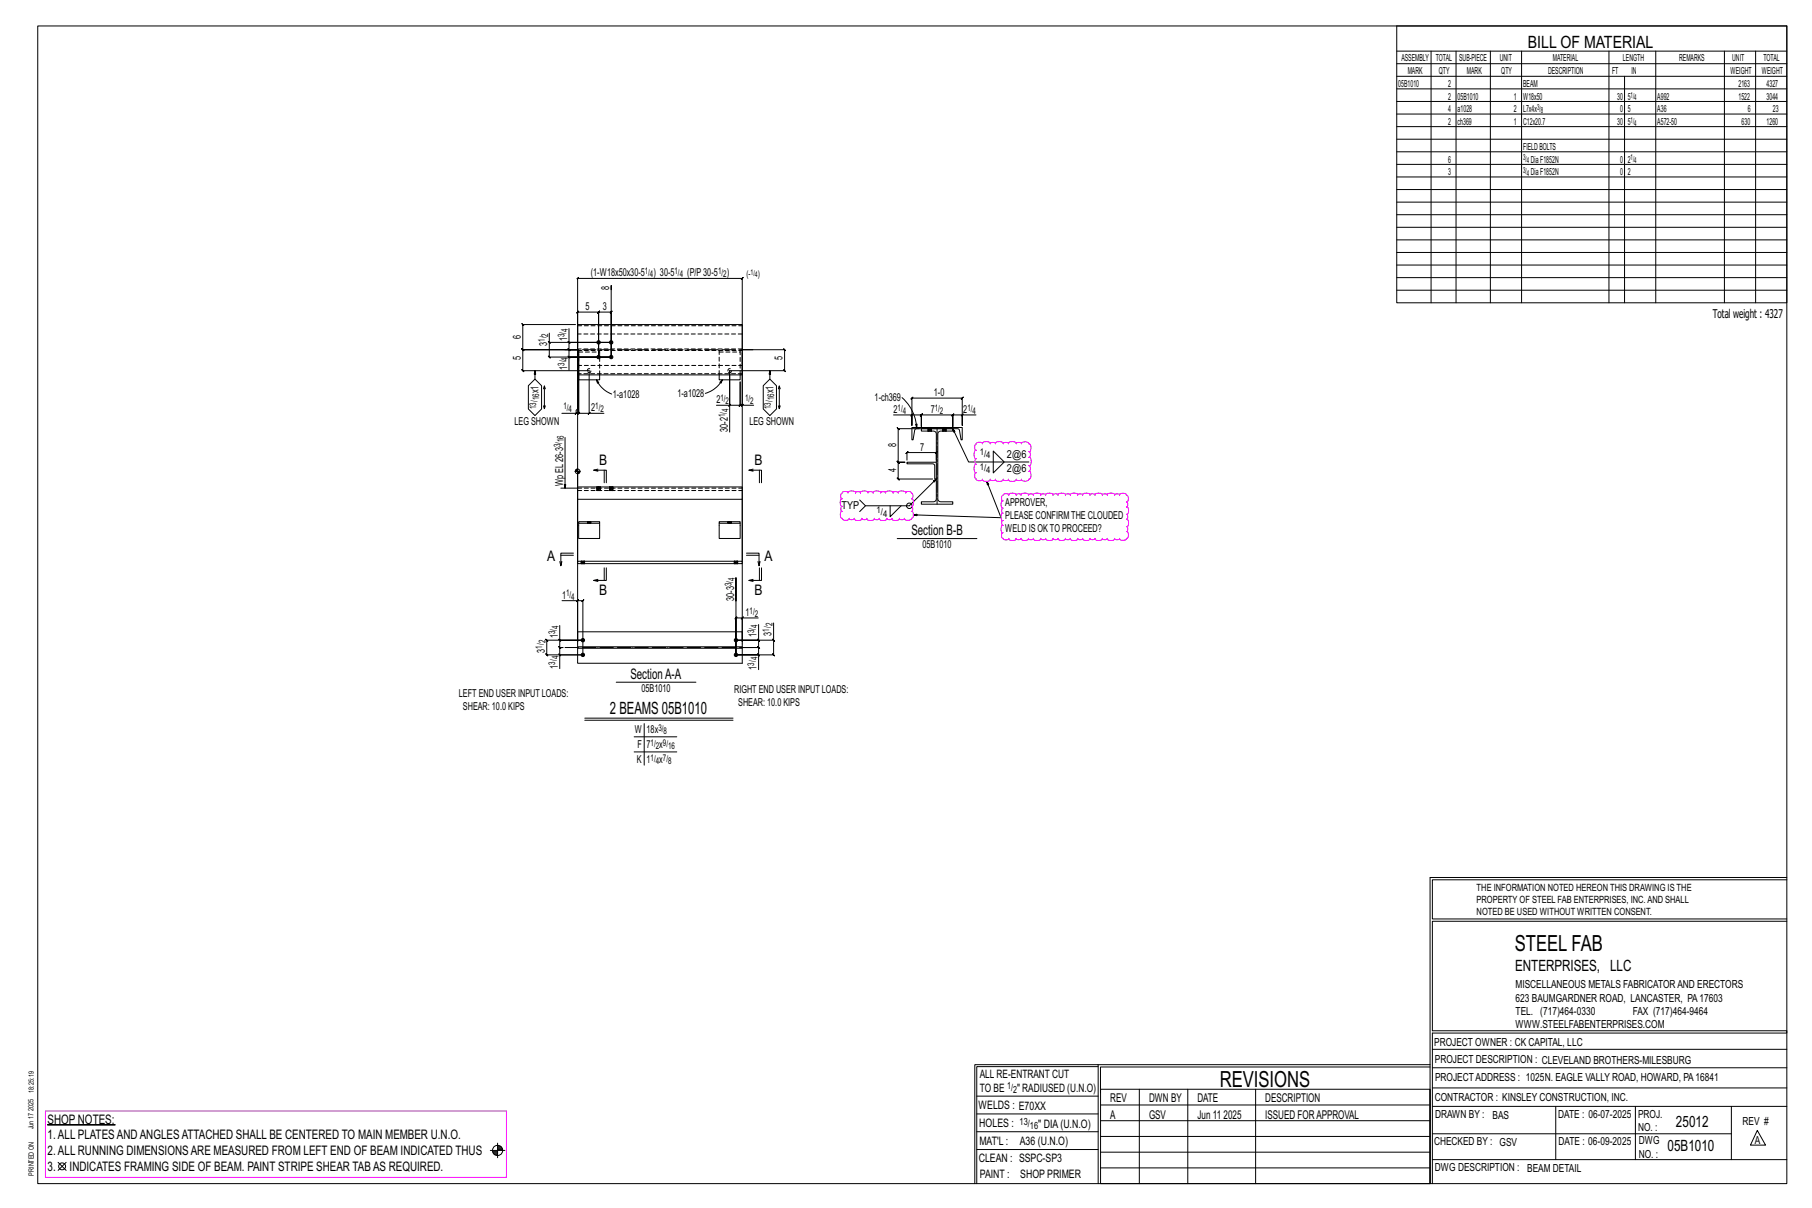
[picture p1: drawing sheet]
<svg xmlns="http://www.w3.org/2000/svg" width="914mm" height="610mm" viewBox="0 0 914 610" stroke-linecap="round" stroke-linejoin="round" font-family="sans-serif">
<g fill="#000" stroke="#000" stroke-width=".5">
<path d="M24 568h34z"/>
<circle cx="302" cy="173" r=".9"/>
<circle cx="308" cy="173" r=".9"/>
<circle cx="302" cy="180" r=".9"/>
<circle cx="308" cy="180" r=".9"/>
<circle cx="294" cy="323" r=".9"/>
<circle cx="294" cy="330" r=".9"/>
<circle cx="371" cy="330" r=".9"/>
<circle cx="371" cy="323" r=".9"/>
</g>
<g fill="none" stroke="#000" stroke-width=".5">
<path d="M19 13h883v584h-883zM705 13h197v140h-197zM705 26h197M705 32h197M705 39h197M722 26v127M735 26v127M752 26v127M768 26v127M812 26v127M820 39v114M836 26v127"/>
<path d="M870 26v127M886 26v127M705 45h197M705 51h197M705 58h197M705 64h197M705 70h197M705 77h197M705 83h197M705 89h197M705 96h197M705 102h197"/>
<path d="M705 108h197M705 115h197M705 121h197M705 127h197M705 134h197M308 146v-2v36v-23h1l-1 1v-1h-6h1l-1 1v-1v23v-23h1l-1 1v-1h-11h1l-1 1v-1v18M705 140h197M705 146h197M277 172l1 1zM277 173v7l1 1-1-1h31h-21v7M287 180l1 1zM287 172l1 1z"/>
<path d="M287 166v7h21h-31v-5M287 173v3l1 1-1-1h4h-4l1 1-1-1v4M290 164h-26l-1-1 1 1v12h-1l1 1v-1h27h-27h-1l1 1v-1v11h-1l1 1v-1h33v22h8M291 164h84v25h-84zM291 178v28v1v2h-7M292 176v33l1-1-1 1h-1M292 179v30l1-1-1 1h5M375 176h21h-1l1 1v-1v11h-1l1 1v-1h-28M375 178v27h5M267 195l3-4 3 4v11l-3 4-3-4zM270 187v4M274 196l1-1v1"/>
<path d="M275 195v11v-1M292 189v3h11v-3M301 192l1 1zM301 192a14 14 0 0 0 8 7M363 189v3h11v-3M365 192l-1 1h-1zM365 192a14 14 0 0 1-9 7M368 187v18h-6M368 187v31M385 195l3-4 4 4v11l-4 4-3-4zM388 187v4M393 196v-1l1 1"/>
<path d="M393 195v11l1-1M274 205l1 1M290 209l1-1zM297 209l1-1-1 1zM368 205h6h-1l1-1v1v-12v12h-1l1-1v1h1M369 204l-1 1zM375 205v-1l-1 1zM393 205v1M451 209h9v6v-14l1-1-1 1h26h-1l1-1v1v14v-6h7M455 201a22 22 0 0 1 8 15M460 216h26v6h-1l-1-5-1-1h-21v1l-1 5h-1zM460 209h5l-1 1 1-1v6v-6l-1 1 1-1h16l-1 1 1-1v6v-6l-1 1 1-1h5"/>
<path d="M461 209l-1 1zM462 214h1v2zM464 216h-11l1 1-1-1v17l1 1-1-1h4h-4l1 1-1-1v9v-1l1 1h-1h18M465 216h16v2h-6h-1l-1 1v33l2 1h6v1h-16v-1h6h1l1-1-1-34h-1h-6zM468 216h.1M468 218h.1M470 216h.1M470 218h.1M476 216h.1M476 218h.1M477 216h.1M477 218h.1"/>
<path d="M481 216l8 17h30M486 209l-1 1zM285 221v25M290 238h3M290 237v1M291 237v1M291 236v9M292 238v1M293 238h.1M302 238l-2-1h6v7M302 237h-2M305 237v7"/>
<path d="M380 238l-2-1h6v7M380 237h-2M383 237v7M458 232v-4l-1 1 1-1h15l-1 1 1-1v4M473 233h-15v1h13l1 1v7h1l-14 13h-22l-3-3M501 228l6 5-6 6zM283 246h8M291 246h84v6h-84zM291 252v31M301 246h.1M301 248h.1M303 246h.1"/>
<path d="M303 248h.1M308 246h.1M308 248h.1M309 246h.1M309 248h.1M375 252v31M437 255l-3 3M449 255v6l6-6M498 243l7 18-44-1M289 279h-6v6l1-2M292 263h11v1h-11zM292 264v8h11v-8"/>
<path d="M363 263h11v1h-11zM363 264v8h11v-8M377 279h6v6l1-2M453 272h40M282 283l1 2M283 280h6M291 283h84v1h-84zM293 283h.1M293 284h.1M295 283h.1M295 284h.1M302 292l-2 1"/>
<path d="M305 287v6M306 287v6h-6h2M371 283h.1M371 284h.1M372 283h.1M372 284h.1M377 280h6M380 292l-2 1M383 283v2M383 287v6M384 287v6h-6h2M282 316v7h12h-18v7h-1l1 1v-1h18"/>
<path d="M284 303h7v21v-183l1-1-1 1h84h-1l1-1v1v183v-12h8M291 304l1-1zM291 303h3v1l1-1h-1v27M371 303v-11v38v-18l1-1-1 1h4M374 312l1-1zM390 314v9h-19h12v-8M275 323l1 1zM282 330l1 1zM282 323l1 1zM282 323v4v-1l1 1h-1h2l-2-1 1 1h-1v3M291 326h84v1h-84zM291 327v8h84v-8"/>
<path d="M291 326v-7h84v7M294 330h-12v7M382 323l1 1zM382 330l1 1zM383 323v4l-1-1 1 1h-8h8l-1-1 1 1v3M390 323l1 1zM390 323v7l1 1-1-1h-19h12v8M311 344h40M295 362h75M295 363h75M320 372h22M320 379h22"/>
<path d="M325 365v21M722 443v154M722 443h180M902 444h-179v20h179M902 465h-179v55h179v1h-179v76M554 538h-61v59M554 537h168M722 538h-167v13M723 539h179M723 530h179M493 553h61M555 550h167v47h-167z"/>
<path d="M555 558h167M575 550v47M599 550v47M634 550v47M723 549h179M723 558h179M785 558v27M825 558v27M874 558v27M251 577v7M251 579h2M251 580h3"/>
<path d="M251 578h2M493 571h61M493 562h61M555 573h167M555 566h167M723 572h151M887 570l4 8h-8zM29 587l4 4M33 587l-4 4M247 581h8M249 581h2M249 582h2"/>
<path d="M250 583h1M492 597v-60h62v60M493 580h61M555 589h167M555 581h167M723 585h179"/>
<circle cx="291" cy="238" r="1.2"/>
<circle cx="459" cy="255" r="1.4"/>
<circle cx="31" cy="589" r="1.8"/>
<circle cx="251" cy="581" r="2.6"/>
</g>
<path d="M492 224a2.2 2.2 0 0 1 4 0 2.2 2.2 0 0 1 4 0 1.5 1.5 0 0 1 2 0 2.2 2.2 0 0 1 4 0 1.5 1.5 0 0 1 3 0 2.2 2.2 0 0 1 4 0 1.5 1.5 0 0 1 2 0 2.4 2.4 0 0 1 4 0l1 2v2h-1a1.6 1.6 0 0 1 0 3 2.4 2.4 0 0 1 0 4 1.6 1.6 0 0 1 0 3 2.5 2.5 0 0 1 0 4l-2 1-1-1h-1a1.5 1.5 0 0 1-2 0 2.2 2.2 0 0 1-4 0 1.5 1.5 0 0 1-3 0 2.2 2.2 0 0 1-4 0 1.5 1.5 0 0 1-2 0 2.2 2.2 0 0 1-4 0 2.2 2.2 0 0 1-3 0 2.2 2.2 0 0 1 0-3 2.5 2.5 0 0 1 0-5 1.6 1.6 0 0 1 0-3 2.4 2.4 0 0 1 0-4l-1-1zM425 248h2l1 1a2.1 2.1 0 0 1 4 0 1.4 1.4 0 0 1 2 0 2.1 2.1 0 0 1 4 0 1.5 1.5 0 0 1 3 0 2.1 2.1 0 0 1 3 0 1.5 1.5 0 0 1 3 0 2.1 2.1 0 0 1 4 0 1.4 1.4 0 0 1 2 0 2.1 2.1 0 0 1 4 0 2 2 0 0 1 3 0 2 2 0 0 1 0 3 2.1 2.1 0 0 1 0 4 1.4 1.4 0 0 1 0 2 2.3 2.3 0 0 1 0 4l-2 1-1-1h-1a1.4 1.4 0 0 1-2 0 2.1 2.1 0 0 1-4 0 1.4 1.4 0 0 1-2 0 2.1 2.1 0 0 1-4 0 1.5 1.5 0 0 1-3 0 2.1 2.1 0 0 1-4 0 1.4 1.4 0 0 1-2 0 2.1 2.1 0 0 1-4 0 1.4 1.4 0 0 1-2 0 2.3 2.3 0 0 1-4 0l-1-2v-2h1a1.4 1.4 0 0 1 0-2 2.1 2.1 0 0 1 0-4 2 2 0 0 1 0-4zM506 249h2l1 1a2.1 2.1 0 0 1 4 0 1.4 1.4 0 0 1 2 0 2.1 2.1 0 0 1 4 0 1.4 1.4 0 0 1 2 0 2.1 2.1 0 0 1 4 0 1.5 1.5 0 0 1 3 0 2.1 2.1 0 0 1 3 0 1.5 1.5 0 0 1 3 0 2.1 2.1 0 0 1 4 0 1.4 1.4 0 0 1 2 0 2.1 2.1 0 0 1 4 0 1.4 1.4 0 0 1 2 0 2.1 2.1 0 0 1 4 0 1.5 1.5 0 0 1 3 0 2.1 2.1 0 0 1 3 0 1.5 1.5 0 0 1 3 0 2.1 2.1 0 0 1 3 0 1.5 1.5 0 0 1 3 0 2.2 2.2 0 0 1 4 0v2v1h-1l1 2-1 1h1l1 2-1 1-1 1 1 1-1 1h1l1 2-1 2h-1h1v2a2.5 2.5 0 0 1-1 4l-1 1-2-1h-1h-2l-1 1-2-1h-1h-2l-2 1-1-1h-2h-1l-2 1-1-1h-1h-1h-1l-2 1-2-1h-1h-1h-1l-1 1-2-1h-1h-2l-1 1-2-1h-2h-1l-2 1-1-1h-1h-1h-1l-2 1-2-1h-1h-1l-2 1-2-1a2.1 2.1 0 0 1-3 0 2.1 2.1 0 0 1 0-3 2.1 2.1 0 0 1 0-4 1.4 1.4 0 0 1 0-2 2.1 2.1 0 0 1 0-4 1.5 1.5 0 0 1 0-3 2.1 2.1 0 0 1 0-3 2 2 0 0 1 0-4zM23 561h233v33h-233z" fill="none" stroke="#f0f" stroke-width=".5"/>
<g fill="none" stroke="#000" stroke-width=".5" stroke-dasharray="2 1.4">
<path d="M291 164h84M291 177h84M292 177v12M292 178h11M363 177v12M363 178h11M375 169h-84M375 176h-84M291 184h84M303 189v-12M374 189v-12M375 189h-84"/>
<path d="M468 216h.1M468 216v2M469 216h.1M469 216l-1 2M469 216h1M469 216l1 2zM469 216v2M469 218h.1M470 216h.1M470 216v2M470 218h.1M470 218v-2"/>
<path d="M476 216h.1M476 216v2M476 216h1zM477 216h.1M477 216v2zM477 216l-1 2M477 218h-1M477 216v2M477 218h.1M477 218v-2M291 246h84M291 248h84"/>
<path d="M301 246h.1M301 246v2M302 246h.1M302 246l-1 2M302 246h1M302 246v2zM302 248h.1M302 246v2M303 246h.1M303 246v2M303 248h.1M303 248v-2"/>
<path d="M308 246h.1M308 246v2M308 246h1M308 246l1 2zM308 248h.1M309 246h.1M309 246v2M309 248h.1M309 248v-2M296 263l1 1zM297 263h.1M297 263v1"/>
<path d="M297 264v-1v1M298 263v1M367 263v1zM367 263h1M368 263l-1 1M368 264v-1v1M368 263v1M369 263v1M293 283h.1M293 283v1M293 284h.1M294 284v-1"/>
<path d="M294 283v1zM294 284l1-1M294 283h.1M295 284v-1M295 284h.1M371 283h.1M371 283v1M371 284h.1M371 284v-1M371 283v1zM371 284l1-1M371 283h1"/>
<path d="M372 284v-1M372 284h.1"/>
<circle cx="297" cy="187" r="1"/>
<circle cx="368" cy="187" r="1"/>
</g>
<path d="M285 176h96M285 327h96" fill="none" stroke="#000" stroke-width=".5" stroke-dasharray="6.8 1 0 1"/>
<path d="M473 216v38" fill="none" stroke="#000" stroke-width=".5" stroke-dasharray="5.8 1 1 1"/>
<g font-size="11.2">
<text x="764" y="480">STEEL FAB</text>
<text x="616" y="548">REVISIONS</text>
</g>
<g font-size="8.6">
<text x="771" y="24">BILL OF MATERIAL</text>
<text x="308" y="360">2 BEAMS 05B1010</text>
</g>
<g font-size="7.9">
<text x="765" y="490">ENTERPRISES, LLC</text>
<text x="846" y="569">25012</text>
<text x="842" y="581">05B1010</text>
</g>
<g font-size="7.3">
<text x="302" y="235">B</text>
<text x="381" y="235">B</text>
<text x="460" y="270">Section B-B</text>
<text x="276" y="283">A</text>
<text x="386" y="283">A</text>
<text x="302" y="300">B</text>
<text x="381" y="300">B</text>
<text x="318" y="343">SectionA-A</text>
</g>
<g font-size="6.6">
<text x="24" y="567">SHOP NOTES:</text>
<text x="24" y="575">1.ALL PLATESANDANGLESATTACHED SHALL BE CENTERED TO MAIN MEMBER U.N.O.</text>
<text x="24" y="583">2.ALL RUNNING DIMENSIONSARE MEASURED FROM LEFT END OF BEAM INDICATED THUS</text>
<text x="24" y="591">3.</text>
<text x="35" y="591">INDICATES FRAMING SIDE OF BEAM. PAINT STRIPE SHEAR TABAS REQUIRED.</text>
</g>
<g font-size="6.1">
<text x="864" y="161">Total weight : 4327</text>
<text x="560" y="556">REV</text>
<text x="580" y="556">DWN BY</text>
<text x="604" y="556">DATE</text>
<text x="639" y="556">DESCRIPTION</text>
<text x="560" y="564">A</text>
<text x="580" y="564">GSV</text>
<text x="604" y="564">Jun 11</text>
<text x="617" y="564">2025</text>
<text x="639" y="564">ISSUED FORAPPROVAL</text>
</g>
<g font-size="5.9">
<text x="494" y="560">WELDS : E70XX</text>
<text x="494" y="569">HOLES :</text>
<text x="524" y="569">&quot; DIA(U.N.O)</text>
<text x="494" y="578">MAT'L :</text>
<text x="515" y="578">A36 (U.N.O)</text>
<text x="494" y="586">CLEAN : SSPC-SP3</text>
<text x="495" y="595">PAINT :</text>
<text x="515" y="595">SHOP PRIMER</text>
</g>
<g font-size="5.8">
<text x="494" y="544">ALL RE-ENTRANT CUT</text>
<text x="494" y="551">TO BE</text>
<text x="513" y="551">&quot; RADIUSED (U.N.O)</text>
</g>
<g font-size="5.6">
<text x="765" y="499">MISCELLANEOUS METALS FABRICATORAND ERECTORS</text>
<text x="765" y="505">623 BAUMGARDNER ROAD, LANCASTER, PA17603</text>
<text x="765" y="512">TEL. (717)464-0330</text>
<text x="824" y="512">FAX (717)464-9464</text>
<text x="765" y="519">WWW.STEELFABENTERPRISES.COM</text>
<text x="724" y="528">PROJECT OWNER : CK CAPITAL, LLC</text>
<text x="724" y="537">PROJECT DESCRIPTION : CLEVELAND BROTHERS-MILESBURG</text>
<text x="724" y="545">PROJECTADDRESS : 1025N. EAGLE VALLY ROAD, HOWARD, PA16841</text>
<text x="724" y="556">CONTRACTOR : KINSLEY CONSTRUCTION, INC.</text>
<text x="724" y="564">DRAWN BY :</text>
<text x="753" y="564">BAS</text>
<text x="786" y="564">DATE : 06-07-2025</text>
<text x="827" y="564">PROJ.</text>
<text x="879" y="568">REV #</text>
<text x="827" y="571">NO. :</text>
<text x="724" y="578">CHECKED BY : GSV</text>
<text x="787" y="578">DATE : 06-09-2025</text>
<text x="827" y="578">DWG</text>
<text x="886" y="578">A</text>
<text x="827" y="584">NO. :</text>
<text x="724" y="591">DWG DESCRIPTION : BEAM DETAIL</text>
</g>
<g font-size="5.5">
<text x="298" y="140">(1-W18x50x30-5</text>
<text x="330" y="140">) 30-5</text>
<text x="347" y="140">(P/P30-5</text>
<text x="367" y="140">)</text>
<text x="307" y="146" transform="rotate(-90 307 146)">8</text>
<text x="296" y="157">5</text>
<text x="304" y="157">3</text>
<text x="263" y="171" transform="rotate(-90 263 171)">6</text>
<text x="286" y="172" transform="rotate(-90 286 172)">1</text>
<text x="276" y="175" transform="rotate(-90 276 175)">3</text>
<text x="263" y="182" transform="rotate(-90 263 182)">5</text>
<text x="395" y="182" transform="rotate(-90 395 182)">5</text>
<text x="286" y="187" transform="rotate(-90 286 187)">1</text>
<text x="272" y="199" transform="rotate(-90 272 199)">x1</text>
<text x="309" y="201">1-a1028</text>
<text x="342" y="200">1-a1028</text>
<text x="362" y="204">2</text>
<text x="390" y="199" transform="rotate(-90 390 199)">x1</text>
<text x="441" y="203">1-ch369</text>
<text x="471" y="200">1-0</text>
<text x="298" y="208">2</text>
<text x="451" y="208">2</text>
<text x="470" y="208">7</text>
<text x="486" y="208">2</text>
<text x="260" y="214">LEG SHOWN</text>
<text x="378" y="214">LEG SHOWN</text>
<text x="367" y="218" transform="rotate(-90 367 218)">30-2</text>
<text x="452" y="226" transform="rotate(-90 452 226)">8</text>
<text x="464" y="227">7</text>
<text x="508" y="231">2@6</text>
<text x="452" y="238" transform="rotate(-90 452 238)">4</text>
<text x="508" y="238">2@6</text>
<text x="284" y="245" transform="rotate(-90 284 245)">Wp EL26-3</text>
<text x="425" y="257">TYP</text>
<text x="507" y="256">APPROVER,</text>
<text x="507" y="262">PLEASE CONFIRMTHE CLOUDED</text>
<text x="507" y="269">WELD IS OKTO PROCEED?</text>
<text x="465" y="277">05B1010</text>
<text x="284" y="302">1</text>
<text x="370" y="303" transform="rotate(-90 370 303)">30-3</text>
<text x="376" y="311">1</text>
<text x="281" y="322" transform="rotate(-90 281 322)">1</text>
<text x="382" y="322" transform="rotate(-90 382 322)">1</text>
<text x="389" y="321" transform="rotate(-90 389 321)">3</text>
<text x="275" y="329" transform="rotate(-90 275 329)">3</text>
<text x="281" y="337" transform="rotate(-90 281 337)">1</text>
<text x="382" y="338" transform="rotate(-90 382 338)">1</text>
<text x="232" y="352">LEFT END USER INPUT LOADS:</text>
<text x="324" y="349">05B1010</text>
<text x="370" y="350">RIGHT END USER INPUT LOADS:</text>
<text x="234" y="358">SHEAR: 10.0 KIPS</text>
<text x="373" y="356">SHEAR: 10.0 KIPS</text>
<text x="320" y="370">W</text>
<text x="326" y="370">18x</text>
<text x="322" y="378">F</text>
<text x="326" y="378">7</text>
<text x="333" y="378">x</text>
<text x="321" y="385">K</text>
<text x="326" y="385">1</text>
<text x="333" y="385">x</text>
</g>
<g font-size="5">
<text x="745" y="450">THE INFORMATION NOTED HEREON THIS DRAWING IS THE</text>
<text x="745" y="456">PROPERTY OF STEEL FAB ENTERPRISES, INC.AND SHALL</text>
<text x="745" y="462">NOTED BE USED WITHOUT WRITTEN CONSENT.</text>
<text x="508" y="550">1/</text>
<text x="511" y="551">2</text>
<text x="515" y="568">13/</text>
<text x="520" y="570">16</text>
</g>
<g font-size="4.9">
<text x="707" y="31">ASSEMBLY</text>
<text x="725" y="31">TOTAL</text>
<text x="736" y="31">SUB-PIECE</text>
<text x="757" y="31">UNIT</text>
<text x="784" y="31">MATERIAL</text>
<text x="819" y="31">LENGTH</text>
<text x="847" y="31">REMARKS</text>
<text x="874" y="31">UNIT</text>
<text x="890" y="31">TOTAL</text>
<text x="710" y="37">MARK</text>
<text x="726" y="37">QTY</text>
<text x="740" y="37">MARK</text>
<text x="758" y="37">QTY</text>
<text x="781" y="37">DESCRIPTION</text>
<text x="814" y="37">FT</text>
<text x="823" y="37">IN</text>
<text x="873" y="37">WEIGHT</text>
<text x="889" y="37">WEIGHT</text>
<text x="706" y="44">05B1010</text>
<text x="731" y="44">2</text>
<text x="769" y="44">BEAM</text>
<text x="877" y="44">2163</text>
<text x="891" y="44">4327</text>
<text x="731" y="50">2</text>
<text x="736" y="50">05B1010</text>
<text x="764" y="50">1</text>
<text x="769" y="50">W18x50</text>
<text x="816" y="50">30</text>
<text x="821" y="50">5</text>
<text x="836" y="50">A992</text>
<text x="877" y="50">1522</text>
<text x="891" y="50">3044</text>
<text x="731" y="57">4</text>
<text x="736" y="57">a1028</text>
<text x="764" y="57">2</text>
<text x="769" y="57">L7x4x</text>
<text x="818" y="57">0</text>
<text x="821" y="57">5</text>
<text x="836" y="57">A36</text>
<text x="882" y="57">6</text>
<text x="895" y="57">23</text>
<text x="731" y="63">2</text>
<text x="736" y="63">ch369</text>
<text x="764" y="63">1</text>
<text x="769" y="63">C12x20.7</text>
<text x="816" y="63">30</text>
<text x="821" y="63">5</text>
<text x="836" y="63">A572-50</text>
<text x="879" y="63">630</text>
<text x="891" y="63">1260</text>
<text x="769" y="76">FIELDBOLTS</text>
<text x="731" y="82">6</text>
<text x="772" y="82">DiaF1852N</text>
<text x="818" y="82">0</text>
<text x="821" y="82">2</text>
<text x="731" y="88">3</text>
<text x="772" y="88">DiaF1852N</text>
<text x="818" y="88">0</text>
<text x="821" y="88">2</text>
</g>
<g font-size="4.7">
<text x="325" y="138">1/</text>
<text x="328" y="140">4</text>
<text x="340" y="138">1/</text>
<text x="343" y="140">4</text>
<text x="362" y="138">1/</text>
<text x="365" y="140">2</text>
<text x="377" y="140">(-</text>
<text x="382" y="140">)</text>
<text x="287" y="168" transform="rotate(-90 287 168)">4</text>
<text x="275" y="172" transform="rotate(-90 275 172)">1/</text>
<text x="277" y="170" transform="rotate(-90 277 170)">2</text>
<text x="285" y="170" transform="rotate(-90 285 170)">3/</text>
<text x="285" y="185" transform="rotate(-90 285 185)">3/</text>
<text x="287" y="182" transform="rotate(-90 287 182)">4</text>
<text x="272" y="202" transform="rotate(-90 272 202)">16</text>
<text x="364" y="202">1/</text>
<text x="366" y="204">2</text>
<text x="376" y="202">1/</text>
<text x="379" y="204">2</text>
<text x="391" y="202" transform="rotate(-90 391 202)">16</text>
<text x="270" y="206" transform="rotate(-90 270 206)">13/</text>
<text x="284" y="206">1/</text>
<text x="287" y="208">4</text>
<text x="300" y="206">1/</text>
<text x="303" y="208">2</text>
<text x="368" y="208" transform="rotate(-90 368 208)">4</text>
<text x="389" y="206" transform="rotate(-90 389 206)">13/</text>
<text x="453" y="207">1/</text>
<text x="456" y="209">4</text>
<text x="472" y="207">1/</text>
<text x="474" y="209">2</text>
<text x="488" y="207">1/</text>
<text x="491" y="209">4</text>
<text x="366" y="211" transform="rotate(-90 366 211)">1/</text>
<text x="283" y="226" transform="rotate(-90 283 226)">3/</text>
<text x="285" y="223" transform="rotate(-90 285 223)">16</text>
<text x="494" y="230">1/</text>
<text x="498" y="231">4</text>
<text x="494" y="237">1/</text>
<text x="498" y="239">4</text>
<text x="442" y="259">1/</text>
<text x="446" y="261">4</text>
<text x="371" y="293" transform="rotate(-90 371 293)">4</text>
<text x="369" y="296" transform="rotate(-90 369 296)">3/</text>
<text x="286" y="301">1/</text>
<text x="288" y="303">4</text>
<text x="378" y="310">1/</text>
<text x="381" y="311">2</text>
<text x="282" y="317" transform="rotate(-90 282 317)">4</text>
<text x="382" y="317" transform="rotate(-90 382 317)">4</text>
<text x="390" y="316" transform="rotate(-90 390 316)">2</text>
<text x="280" y="320" transform="rotate(-90 280 320)">3/</text>
<text x="381" y="320" transform="rotate(-90 381 320)">3/</text>
<text x="388" y="319" transform="rotate(-90 388 319)">1/</text>
<text x="274" y="327" transform="rotate(-90 274 327)">1/</text>
<text x="275" y="325" transform="rotate(-90 275 325)">2</text>
<text x="280" y="335" transform="rotate(-90 280 335)">3/</text>
<text x="282" y="333" transform="rotate(-90 282 333)">4</text>
<text x="381" y="336" transform="rotate(-90 381 336)">3/</text>
<text x="382" y="333" transform="rotate(-90 382 333)">4</text>
<text x="332" y="369">3/</text>
<text x="335" y="370">8</text>
<text x="328" y="376">1/</text>
<text x="331" y="378">2</text>
<text x="335" y="376">9/</text>
<text x="337" y="378">16</text>
<text x="328" y="384">1/</text>
<text x="335" y="384">7/</text>
<text x="331" y="386">4</text>
<text x="337" y="386">8</text>
</g>
<g font-size="4.2">
<text x="823" y="49">1/</text>
<text x="825" y="51">4</text>
<text x="776" y="56">3/</text>
<text x="778" y="57">8</text>
<text x="823" y="62">1/</text>
<text x="825" y="63">4</text>
<text x="769" y="81">3/</text>
<text x="770" y="82">4</text>
<text x="823" y="81">1/</text>
<text x="825" y="82">4</text>
<text x="769" y="87">3/</text>
<text x="770" y="89">4</text>
</g>
<g font-size="4">
<text x="379" y="139">1/</text>
<text x="381" y="140">4</text>
</g>
<g font-size="3.7">
<text x="17" y="551" transform="rotate(-90 17 551)">18:25:19</text>
<text x="17" y="561" transform="rotate(-90 17 561)">2025</text>
<text x="17" y="570" transform="rotate(-90 17 570)">Jun 17</text>
<text x="17" y="593" transform="rotate(-90 17 593)">PRINTED ON</text>
</g>
</svg>
